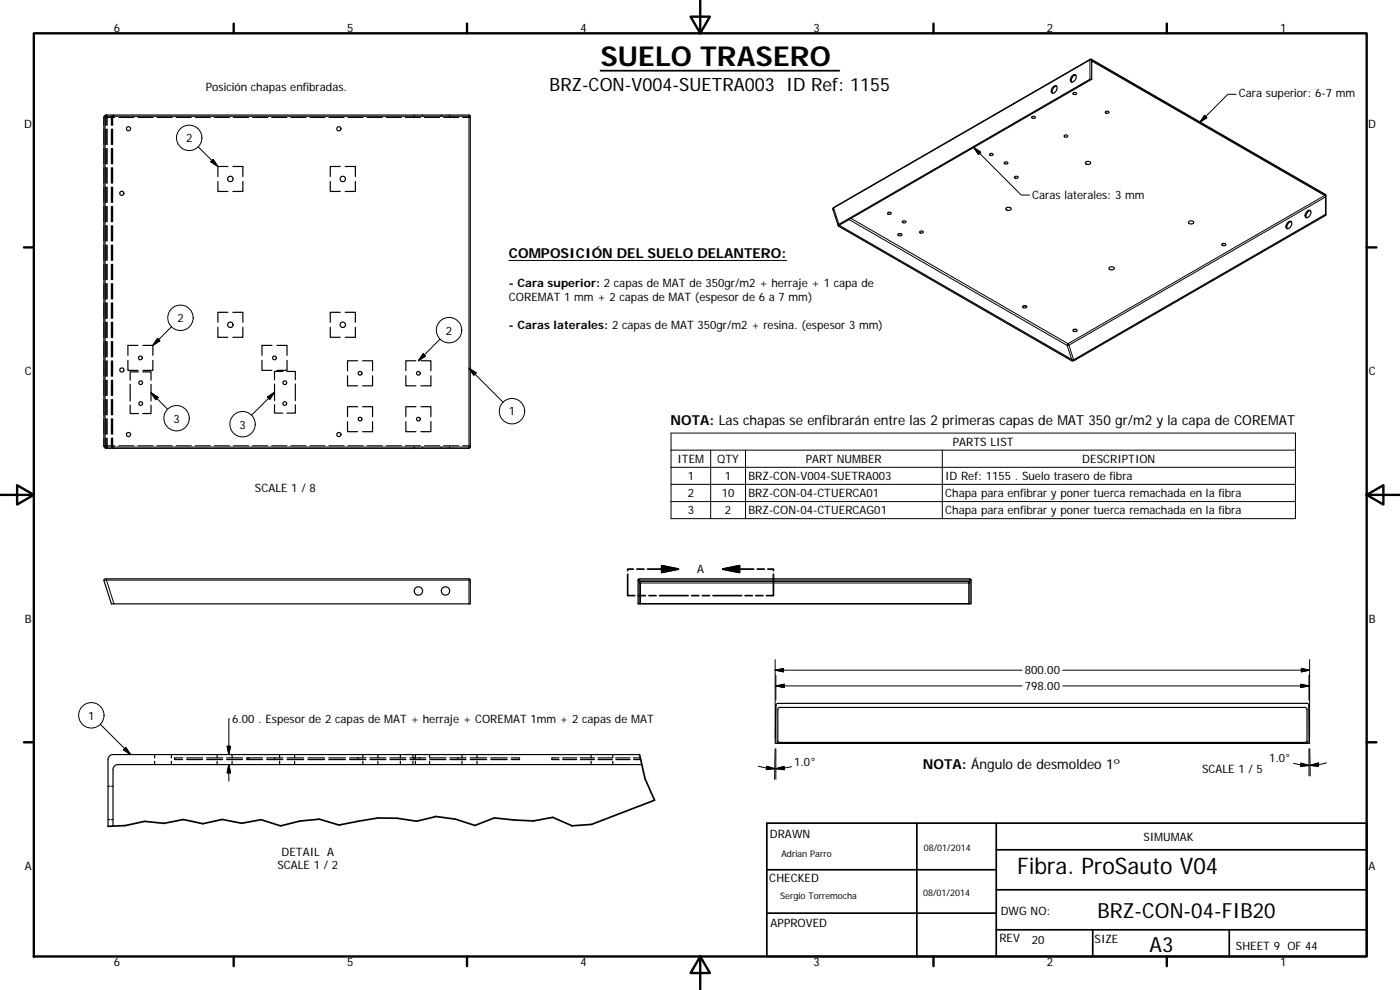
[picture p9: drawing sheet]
<svg xmlns="http://www.w3.org/2000/svg" width="420mm" height="297mm" viewBox="0 0 420 297" stroke-linecap="round" stroke-linejoin="round" font-family="sans-serif">
<g fill="none" stroke="#000" stroke-width=".36">
<path d="M31.4 34.7l.4-.2h109.1l.2 .4v99.2l-.2 .4-109.4-.1-.3-.5v-98.8zM31.8 38.7v4.7M31.9 35.1l-.1 2.5M32.2 34.9h-.2M33.4 38.7v4.7M33.5 35.1l-.1 2.5M33.7 34.7l-.2 .3M33.8 38.7v4.7M33.8 35.1v2.5M34.2 34.9h-.2M34.2 34.5l-.3 .1M124.3 34.5v.1"/>
<path d="M124.3 34.8v.1M126.8 34.5v.1M126.8 34.8v.1M132.4 34.5v.1M132.4 34.8v.1M134.9 34.5v.1M134.9 34.8v.1M309.7 35.1a.57 .57 0 0 1 .6-.2 .57 .57 0 0 1 .4 .4 .55 .55 0 0 1-.6 .3 .55 .55 0 0 1-.4-.5zM315.9 26.2a.67 .67 0 0 1 .7-.5 .67 .67 0 0 1 .6 .5 1.42 1.42 0 0 1-1.5 1.7 1.49 1.49 0 0 1 .2-1.7zM317.1 25.9a1.56 1.56 0 0 0-1.2 2.1M321.7 22.9a.73 .73 0 0 1 1.1-.4 .73 .73 0 0 1 .1 1.1 1.03 1.03 0 0 1-1.6 .8v-.9zM322 27.9a.56 .56 0 0 1 .7-.2 .56 .56 0 0 1 .4 .5l-.2 .1a.56 .56 0 0 1-.9-.4z"/>
<path d="M322.9 22.5a1.59 1.59 0 0 0-1.3 2.2M327.6 23.8v-5.2l.2-.2 69.9 40.3 .1 5.6M331.8 33.5a.48 .48 0 0 1 .6-.2 .48 .48 0 0 1 .3 .6l-.2 .1a.46 .46 0 0 1-.5 0 .46 .46 0 0 1-.2-.5zM31.8 44.5v4.7M31.8 50.3v4.7M31.8 56.1v4.6M33.4 44.5v4.7M33.4 50.3v4.7M33.4 56.1v4.6M33.8 44.5v4.7M33.8 50.3v4.7M33.8 56.1v4.6"/>
<path d="M65.4 54.5v2.9h3M68.4 50h-3v3M69.9 50h3v3M72.9 54.5v2.9h-3M99.1 54.5v2.9h3M102.1 50h-3v3M103.6 50h3v3M106.6 54.5v2.9h-3M297 46.2a.48 .48 0 0 1 .6-.2 .48 .48 0 0 1 .3 .6 .53 .53 0 0 1-.6 .1 .53 .53 0 0 1-.3-.5zM301.4 48.7a.49 .49 0 0 1 .7-.2 .49 .49 0 0 1 .2 .6 .53 .53 0 0 1-.5 .1 .53 .53 0 0 1-.4-.5zM304.5 53h.1a.53 .53 0 0 1 .6-.1 .53 .53 0 0 1 .3 .4 .54 .54 0 0 1-.6 .3 .54 .54 0 0 1-.4-.6zM319.4 40.7a.55 .55 0 0 1 .6-.2 .55 .55 0 0 1 .4 .5 .55 .55 0 0 1-.6 .2 .55 .55 0 0 1-.4-.5z"/>
<path d="M325.8 48.6a.81 .81 0 0 1 .9-.2 .81 .81 0 0 1 .6 .7 .76 .76 0 0 1-.9 .3 .76 .76 0 0 1-.6-.8zM31.8 61.9v4.6M31.8 67.7v4.6M31.8 73.5v4.6M31.8 79.3v4.6M33.4 61.9v4.6M33.4 67.7v4.6M33.4 73.5v4.6M33.4 79.3v4.6M33.8 61.9v4.6M33.8 67.7v4.6M33.8 73.5v4.6"/>
<path d="M33.8 79.3v4.6M251.6 67.7l70.1 40.5M251.7 67.4l75.4-43.6h.5l-76 43.9zM251.9 67.5l69.9 40.5 .4-.2-.5 .4M266.4 63.9a.48 .48 0 0 1 .7-.3 .48 .48 0 0 1 .2 .6 .53 .53 0 0 1-.5 .1 .53 .53 0 0 1-.4-.4zM269.6 70.2l.1-.1a.53 .53 0 0 1 .6-.1 .53 .53 0 0 1 .3 .6l-.1 .1a.52 .52 0 0 1-.7 .1 .52 .52 0 0 1-.2-.6zM269.7 70.1h.7M270.9 66.4l.1-.1a.46 .46 0 0 1 .6-.1 .46 .46 0 0 1 .1 .6 .52 .52 0 0 1-.5 .1 .52 .52 0 0 1-.3-.5zM276 69.5l.2-.1a.56 .56 0 0 1 .9 .4 .56 .56 0 0 1-.7 .2 .56 .56 0 0 1-.4-.5zM302 62.4a.94 .94 0 0 1 1.5 .3 .85 .85 0 0 1-.9 .4 .85 .85 0 0 1-.7-.6zM356.8 66.5a.81 .81 0 0 1 .9-.2 .81 .81 0 0 1 .5 .7 .75 .75 0 0 1-.9 .3 .75 .75 0 0 1-.5-.8zM366.7 73.2h.1a.51 .51 0 0 1 .7-.2 .51 .51 0 0 1 .2 .7 .62 .62 0 0 1-1-.5z"/>
<path d="M367 73.1h.6M386.4 66.8a.71 .71 0 0 1 1.1-.3 .71 .71 0 0 1 .1 1.1 .99 .99 0 0 1-1.6 .8v-.9zM387.6 66.5a1.56 1.56 0 0 0-1.3 2.1M392.1 63.5a.73 .73 0 0 1 1.1-.4 .73 .73 0 0 1 .1 1.2 1.03 1.03 0 0 1-1.6 .8v-.9zM393.3 63.2a1.59 1.59 0 0 0-1.2 2.1M397.8 64.3v.3l-75.3 43.5-.8 .1M397.8 64.3l-76.1 43.9M397.9 64.5v-6l-.2-.2-70.4-40.5-77 44.4-.4 .6 1.7 4.9M31.8 85.1v4.6M31.8 90.9v4.6M31.8 96.7v4.6M33.4 85.1v4.6"/>
<path d="M33.4 90.9v4.6M33.4 96.7v4.6M33.8 85.1v4.6M33.8 90.9v4.6M33.8 96.7v4.6M65.4 98.2v3h3M68.4 93.7h-3v3M69.9 93.7h3v3M72.9 98.2v3h-3M99.1 98.2v3h3M102.1 93.7h-3v3M103.6 93.7h3v3"/>
<path d="M106.6 98.2v3h-3M306.9 91.9l.2-.1a.51 .51 0 0 1 .7-.2 .51 .51 0 0 1 .1 .7 .62 .62 0 0 1-1-.4zM307.2 91.7h.7M322.1 99a.6 .6 0 0 1 .6-.2 .6 .6 0 0 1 .5 .5l-.1 .1a.62 .62 0 0 1-1-.4zM322.3 98.8h.7M332.9 80.3a.81 .81 0 0 1 .9-.3 .81 .81 0 0 1 .5 .7 .88 .88 0 0 1-1.5-.3zM31.8 102.5v4.6M31.8 108.3v4.6M31.8 114.1v4.6M31.8 119.9v4.6M33.4 102.5v4.6M33.4 108.3v4.6"/>
<path d="M33.4 114.1v4.6M33.4 119.9v4.6M33.8 102.5v4.6M33.8 108.3v4.6M33.8 114.1v4.6M33.8 119.9v4.6M38.4 108.1v3h3M39.1 115.3v5M41.4 103.6h-3v3M41.6 111.6h-2.5v2.5M42.8 111.6h2.5v2.5M42.9 103.6h3v3"/>
<path d="M45.3 115.3v5M45.9 108.1v3h-3M78.6 108.1v3h3M81.6 103.6h-3v3M82.4 115.2v5M83.1 103.6h3v3M84.9 111.4h-2.5v2.5M86.1 111.4h2.5v2.5M86.1 108.1v3h-3M88.6 115.2v5M104.3 112.8v3h3M107.3 108.2h-3v3.1"/>
<path d="M108.8 108.2h3v3.1M111.8 112.8v3h-3M121.8 112.8v3h3M124.8 108.2h-3v3.1M126.3 108.2h3v3.1M129.3 112.8v3h-3M321.7 108.2h.1M31.8 131.4l.1 2.5M31.8 125.6v4.7M32 134.1h.2M33.4 131.4l.1 2.5M33.4 125.6v4.7"/>
<path d="M33.5 134l.2 .3M33.8 131.4v2.5M33.8 125.6v4.7M33.9 134.5h.3M34 134.1h.2M39.1 121.6v2.5h2.5M45.3 121.6v2.5h-2.5M82.4 121.5v2.5h2.5M88.6 121.5v2.5h-2.5M104.3 126.5v3h3M107.3 122h-3v3M108.8 122h3v3"/>
<path d="M111.8 126.5v3h-3M121.8 126.5v3h3M124.3 134.1v.2M124.3 134.4v.1M124.8 122h-3v3M126.3 122h3v3M126.8 134.1v.2M126.8 134.4v.1M129.3 126.5v3h-3M132.4 134.1v.2M132.4 134.4v.1M134.9 134.1v.2"/>
<path d="M134.9 134.4v.1M31.3 173.8l109.4-.1 .4 .4v7.1h-107.7l-2.2-7zM191.8 181.2h-.3v-7.1l.3-.4h99.3l.4 .4v7.1h-.4M191.8 181.2v-6.4l.4-.4h98.5l.4 .4v6.4M191.8 181.2h99.3M291.1 181h-99.3M233.1 211.2l159.1-.2 .5 .3 .1 .3v11.5h-.6v-10.2l-.2-.5-.4-.1h-157.6l-.5 .2-.1 .4v10.2h-.6v-11.5zM32.4 235.9h.5M33.4 235.9h.5M46.4 226.4v1M46.4 228.4v1M51.4 226.4v1"/>
<path d="M51.4 228.4v1M52.4 227.7v.2h2.4M54.8 227.4h-2.4v.2M56 227.4h4.8M56 227.9h4.8M62 227.4h4.8M62 227.9h4.8M65.2 226.4v1M65.2 228.4v1M68 227.4h4.8M68 227.9h4.8M69.6 226.4v1"/>
<path d="M69.6 228.4v1M74 227.4h4.8M74 227.9h4.8M74.2 227.4v.2M74.2 227.7v.2M74.6 227.4v.2M74.6 227.7v.2M80 227.4h2.4v.2M80 227.9h4.9M82.4 227.7v.2M82.4 227.4h2.5M83.9 226.4v1"/>
<path d="M83.9 228.4v1M86.2 227.9h5M86.2 227.4h5M88.4 226.4v1M88.4 228.4v1M92.4 227.9h5M92.4 227.4h5M98.7 227.9h5M98.7 227.4h5M104.9 227.9h4.9M104.9 227.4h4.9M107.4 227.4v.2"/>
<path d="M107.4 227.7v.2M108.9 226.4v1M108.9 228.4v1M111 227.9h4.8M111 227.4h4.8M113.4 226.4v1M113.4 228.4v1M117 227.9h4.8M117 227.4h4.8M120.2 226.4v1M120.2 228.4v1M123 227.9h4.8"/>
<path d="M123 227.4h4.8M123.9 226.4v1M123.9 228.4v1M124.2 227.4v.2M124.2 227.7v.2M124.6 227.4v.2M124.6 227.7v.2M124.7 226.4v1M124.7 228.4v1M125.9 227.4v.2M125.9 227.7v.2M128.9 226.4v1"/>
<path d="M128.9 228.4v1M129 227.9h4.8M129 227.4h4.8M135 227.9h4.9M135 227.4h2.4v.2M137.4 227.4h2.5M137.4 227.7v.2M138.7 226.4v1M138.7 228.4v1M141.1 227.9h4.9M141.1 227.4h4.9M143.2 226.4v1"/>
<path d="M143.2 228.4v1M147.3 227.9h4.9M147.3 227.4h4.9M153.4 227.4h2.5v.2M155.9 227.7v.2h-2.5M165.6 227.7v.2h2.2M167.8 227.4h-2.2v.2M168.9 227.9h4.2M168.9 227.4h4.2M174.1 227.4h4.3M174.2 227.9h4.2M177.4 226.4v1"/>
<path d="M177.4 228.4v1M179.4 227.4h4.3M179.5 227.9h4.3M183.9 226.4v1M183.9 228.4v1M184.8 227.4h4.2M184.8 227.9h4.3M190.1 227.4h2.1M190.2 227.9h2.1M191.9 226.4h-158a1.48 1.48 0 0 0-1.5 1.5v20M192.6 229.4h-157.2a1.45 1.45 0 0 0-1.5 1.5v17M233.4 223h158.8"/>
<path d="M233.4 222.4l.6 .4h157.8l.4-.4M32.4 245.9h.5M33.4 245.9h.5"/>
<circle cx="38.6" cy="38.7" r=".63"/>
<circle cx="101.7" cy="38.7" r=".64"/>
<circle cx="36.6" cy="58" r=".63"/>
<circle cx="69.1" cy="53.7" r=".81"/>
<circle cx="102.9" cy="53.7" r=".81"/>
<circle cx="69.1" cy="97.4" r=".81"/>
<circle cx="102.9" cy="97.4" r=".81"/>
<circle cx="36.6" cy="111" r=".63"/>
<circle cx="42.1" cy="107.4" r=".56"/>
<circle cx="42.2" cy="114.8" r=".56"/>
<circle cx="82.4" cy="107.4" r=".56"/>
<circle cx="85.5" cy="114.8" r=".56"/>
<circle cx="108.1" cy="112" r=".56"/>
<circle cx="125.6" cy="112" r=".56"/>
<circle cx="38.6" cy="130.4" r=".63"/>
<circle cx="42.2" cy="121.1" r=".56"/>
<circle cx="85.5" cy="121.1" r=".56"/>
<circle cx="101.7" cy="130.4" r=".64"/>
<circle cx="108.1" cy="125.7" r=".56"/>
<circle cx="125.6" cy="125.7" r=".56"/>
<circle cx="125.6" cy="177.3" r="1.25"/>
<circle cx="133.7" cy="177.3" r="1.25"/>
</g>
<g fill="none" stroke="#000" stroke-width=".3">
<path d="M327.2 17.8l-77 44.6-.2 .5M327.6 17.8l70.2 40.7-.1-.2M327.9 18.4l-.3 .2v-.6h-.5v5.8M31.2 35.3v2.3M31.2 38.7v4.7M31.2 35.3h.3M31.3 34.9l-.1 .4M31.5 35.3v98.5M31.5 35.3h.2M31.6 34.6l.4-.1v.4M31.7 35.3h.1M31.8 35.3v2.3"/>
<path d="M31.8 38.7v4.7M31.8 35.3h.1M31.9 35.1l-.1 .2M32 34.9l-.5 .4M32 34.9l.2 .1M32.2 38.7v4.7M32.2 35.1l-.1 .2M34.5 35.3h-2.3v2.3M35.6 35.3h4.6M41.4 35.3h4.6M47.1 35.3h4.6M52.8 35.3h4.6"/>
<path d="M58.6 35.3h4.6M64.3 35.3h4.6M70 35.3h4.6M75.8 35.3h4.6M81.5 35.3h4.6M87.2 35.3h4.6M93 35.3h4.5M98.7 35.3h4.6M104.4 35.3h4.6M110.2 35.3h4.6M115.9 35.3h4.6M121.6 35.3h4.6"/>
<path d="M127.4 35.3h4.6M133.1 35.3h4.6M138.8 35.3h2.3M140.7 34.5v.4h-108.7M141.1 34.9h-.4v99.6M361.5 34.6l.7 .7-2.1 1.4zM371 28.3h-2.5l-8.4 8.4M31.2 44.5v4.7M31.2 50.3v4.7M31.2 56.1v4.6M31.8 44.5v4.7M31.8 50.3v4.7"/>
<path d="M31.8 56.1v4.6M32.2 44.5v4.7M32.2 50.3v4.7M32.2 56.1v4.6M59.5 44l5.9 6M63.3 48.5l.7-.7 1.4 2.2zM292.2 44.2l14.3 14.3h2.5M292.2 44.2l2.1 1.5-.6 .7zM397.6 58.7l-77.1 44.4-65.1-37.6M397.9 58.7l-.1-.2v.6l-77 44.5 1.4 4.2M31.2 61.9v4.6M31.2 67.7v4.6"/>
<path d="M31.2 73.5v4.6M31.2 79.3v4.6M31.8 61.9v4.6M31.8 67.7v4.6M31.8 73.5v4.6M31.8 79.3v4.6M32.2 61.9v4.6M32.2 67.7v4.6M32.2 73.5v4.6M32.2 79.3v4.6M152.7 78.1h83.4M250.3 62.2l1.5 5.1"/>
<path d="M251.9 67.5l.1 .2M254.8 65.8l65.5 37.9M31.2 85.1v4.6M31.2 90.9v4.6M31.2 96.7v4.6M31.8 85.1v4.6M31.8 90.9v4.6M31.8 96.7v4.6M32.2 85.1v4.6M32.2 90.9v4.6M32.2 96.7v4.6M51.5 98l-5.6 5.6"/>
<path d="M31.2 102.5v4.6M31.2 108.3v4.6M31.2 114.1v4.6M31.2 119.9v4.6M31.8 102.5v4.6M31.8 108.3v4.6M31.8 114.1v4.6M31.8 119.9v4.6M32.2 102.5v4.6M32.2 108.3v4.6M32.2 114.1v4.6M32.2 119.9v4.6"/>
<path d="M45.3 117.8l5 5M45.3 117.8l2.2 1.5-.8 .6zM47.3 101.5l.7 .7-2.1 1.4zM80.3 119.1l2.1-1.4-1.4 2.1zM82.4 117.7l-6.9 6.9M127 106.2l.7 .6-2.1 1.4zM132.1 101.7l-6.5 6.5M140.7 110.5l10.3 10.2M140.7 110.5l2.2 1.4-.7 .7zM320.3 103.7l1.4 4.2M31.2 133.8l.1 .3M31.2 125.6v4.7"/>
<path d="M31.2 131.4v2.4M31.2 133.8h.3M31.5 133.8l.5 .3M31.5 133.8h.2M31.8 131.4l-.1 2.4M31.8 125.6v4.7M31.9 133.8v.1M32 134.1h109.1M32 134.1v.4l-.4-.1M32.1 133.8l.1 .1M32.2 131.4v2.4h2.3M32.2 125.6v4.7"/>
<path d="M32.2 134l-.2 .1M35.6 133.8h4.6M41.4 133.8h4.6M47.1 133.8h4.6M52.8 133.8h4.6M58.6 133.8h4.6M64.3 133.8h4.6M70 133.8h4.6M75.8 133.8h4.6M81.5 133.8h4.6M87.2 133.8h4.6M93 133.8h4.5"/>
<path d="M98.7 133.8h4.6M104.4 133.8h4.6M110.2 133.8h4.6M115.9 133.8h4.6M121.6 133.8h4.6M127.4 133.8h4.6M133.1 133.8h4.6M138.8 133.8h2.3M201.4 129.9h187.4v25.7h-187.4zM201.4 135.1h187.4M213.3 135.1v20.5M223.7 135.1v20.5"/>
<path d="M282.8 135.1v20.5M201.4 140.2h187.4M201.4 145.3h187.4M201.4 150.5h187.4M32 173.7l2.2 7.5M140.7 173.7v.4l-109.5 .1M141.1 174.1h-.4v7.1M191.5 174.1h.3l.1 .7a.27 .27 0 0 0 .3 0 .27 .27 0 0 0 0-.4M191.8 173.7v.4h99.3v-.4M290.7 174.4v.5M290.7 174.9h-98.5v6.2M290.7 174.9v6.2"/>
<path d="M291.5 174.1h-.4v.7l-.4 .1M232.6 197.9v23.6M393 197.9v23.6M30.1 217.3l9.1 9.1M68.8 215.7l-.1 10.7M232.6 201.1l2.6-.5v1zM232.6 201.1h74.2M232.8 202.6v7.5M232.8 205.8l2.5-.5v1zM232.8 205.8h74M232.8 211.6l-.2 11.5M318.9 201.1h74.1"/>
<path d="M318.9 205.8h73.9M390.3 205.3l2.5 .5-2.5 .5zM390.6 200.6l2.4 .5-2.4 .5zM392.8 211.6l.2 11.5M392.8 202.6v7.5M37.8 224.3l1.4 2.1-2.1-1.4zM68.2 223.9h1l-.5 2.5zM68.7 229.4v5M68.7 229.4l.5 2.5h-1zM227.6 229.9a19 19 0 0 0 9.9 .1M230.1 229.9l2.4 .7-2.5 .3zM232.6 224.7l-.1 9.1"/>
<path d="M232.8 224.7v9.1M232.8 230.6l2.5-.6 .1 .9zM390.4 229l2.4 .7-2.5 .3zM392.8 224.7v8.1M393.1 224.7l.1 8.1M393.2 229.6l2.4-.7 .1 1zM398.1 228.9a18.2 18.2 0 0 1-9.9 .1"/>
<circle cx="56.8" cy="41.4" r="3.8"/>
<circle cx="54.2" cy="95.3" r="3.8"/>
<circle cx="134.8" cy="99.1" r="3.8"/>
<circle cx="320.5" cy="103.4" r=".32"/>
<circle cx="53" cy="125.5" r="3.8"/>
<circle cx="72.8" cy="127.3" r="3.8"/>
<circle cx="153.7" cy="123.4" r="3.8"/>
<circle cx="27.4" cy="214.6" r="3.8"/>
</g>
<g fill="none" stroke="#000" stroke-width=".51">
<path d="M188.4 172.3v6.4h2.1M190.1 170.8h-1.7v.4M191.1 170.8h2.2M191.5 178.7h2.2M194.8 178.7h2.1M198 178.7h8.5M198.6 169.7l5 1.1-5 .9zM203.6 170.8h-9.3M207.6 178.7h2.1M210.8 178.7h2.1M214 178.7h8.6M216.9 170.8l5-1.1v2z"/>
<path d="M216.9 170.8h9.3M223.6 178.7h2.2M226.8 178.7h2.1M227.3 170.8h2.1M230.5 170.8h1.6v.4M232.1 172.3v6.4h-2.1M191.9 226.4l1.7 7.3 2.8 6.4-18.9 7.3-5.8 .4-5.8-2.6-5.9 1.1-5.8-.3-5.8-.6-5.9 2.3-5.8-1.9-5.8-.8-5.9 1.4-5.8-.9-5.8-.1-11.7 2.1-5.8-1.7-5.8 .5-5.9 1.5-5.8-1.9-5.9 1.1-5.8-1.1-5.8 1.2-5.9-1.2-5.8 1.1-5.8-.6-5.9 1.3-5.1 .2M230.1 247h180.1v40h-180.1zM275.2 247v40M299 255h111.2M299 247v40M230.1 274h68.9"/>
<path d="M230.1 261h68.9M299 279h111.2M299 267h111.2M327.9 279v8M368.9 279v8"/>
</g>
<g fill="none" stroke="#000" stroke-width=".71">
<path d="M10.1 10h400.1v277h-400.1zM70.1 7.1v2.9M140.2 7.1v2.9M207.3 5h5.8l-2.9 5zM210.2 0v10M280.2 7.1v2.9M350.2 7.1v2.9M7.2 74.2h2.9M410.2 74.2h2.9M.2 148.5h9.9M5.1 145.6l5 2.9-5 2.9zM410.2 148.5l5-2.9v5.8z"/>
<path d="M410.2 148.5h9.9M7.2 222.7h2.9M410.2 222.7h2.9M70.1 287v2.9M140.2 287v2.9M210.2 287l2.9 5h-5.8zM210.2 287v10M280.2 287v2.9M350.2 287v2.9"/>
</g>
<path d="M198.6 169.7l5 1.1-5 .9zM216.9 170.8l5-1.1v2z" fill="#000" stroke="#000" stroke-width=".51"/>
<path d="M180.2 21.2h71.7" fill="none" stroke="#000" stroke-width=".53"/>
<g fill="#000" stroke="#000" stroke-width=".3">
<path d="M361.5 34.6l.7 .7-2.1 1.4zM63.3 48.5l.7-.7 1.4 2.2zM292.2 44.2l2.1 1.5-.6 .7zM47.3 101.5l.7 .7-2.1 1.4zM45.3 117.8l2.2 1.5-.8 .6zM80.3 119.1l2.1-1.4-1.4 2.1zM127 106.2l.7 .6-2.1 1.4zM140.7 110.5l2.2 1.4-.7 .7zM232.6 201.1l2.6-.5v1zM232.8 205.8l2.5-.5v1zM390.3 205.3l2.5 .5-2.5 .5zM390.6 200.6l2.4 .5-2.4 .5z"/>
<path d="M37.8 224.3l1.4 2.1-2.1-1.4zM68.2 223.9h1l-.5 2.5zM68.7 229.4l.5 2.5h-1zM230.1 229.9l2.4 .7-2.5 .3zM232.8 230.6l2.5-.6 .1 .9zM390.4 229l2.4 .7-2.5 .3zM393.2 229.6l2.4-.7 .1 1z"/>
</g>
<text font-size="8.2" x="180.2" y="19.9">SUELO TRASERO</text>
<text font-size="6.9" x="305.3" y="262.2">Fibra. ProSauto V04</text>
<g font-size="6.3">
<text x="329.4" y="275.4">BRZ-CON-04-FIB20</text>
<text x="345" y="285.6">A3</text>
</g>
<text font-size="5.5" x="165" y="27.2">BRZ-CON-V004-SUETRA003 ID Ref: 1155</text>
<g font-size="4.1">
<text x="152.7" y="77.5">COMPOSICIÓN DEL SUELO DELANTERO:</text>
<text x="201.2" y="127.5">NOTA: Las chapas se enfibrarán entre las 2 primeras capas de MAT 350 gr/m2 y la capa de COREMAT</text>
<text x="277" y="230.8">NOTA: Ángulo de desmoldeo 1º</text>
</g>
<g font-size="3.5">
<text x="34.2" y="9.6">6</text>
<text x="104.2" y="9.6">5</text>
<text x="174.2" y="9.6">4</text>
<text x="244.2" y="9.6">3</text>
<text x="314.2" y="9.6">2</text>
<text x="384.2" y="9.6">1</text>
<text x="61.8" y="27.5">Posición chapas enfibradas.</text>
<text x="371.8" y="29.3">Cara superior: 6-7 mm</text>
<text x="7.3" y="38.4">D</text>
<text x="410.6" y="38.4">D</text>
<text x="55.8" y="42.7">2</text>
<text x="309.8" y="59.8">Caras laterales: 3 mm</text>
<text x="152.7" y="86">- Cara superior: 2 capas de MAT de 350gr/m2 + herraje + 1 capa de</text>
<text x="152.7" y="90.2">COREMAT 1 mm + 2 capas de MAT (espesor de 6 a 7 mm)</text>
<text x="53.2" y="96.7">2</text>
<text x="133.8" y="100.4">2</text>
<text x="152.7" y="98.6">- Caras laterales: 2 capas de MAT 350gr/m2 + resina. (espesor 3 mm)</text>
<text x="7.4" y="112.6">C</text>
<text x="410.8" y="112.6">C</text>
<text x="152.7" y="124.7">1</text>
<text x="52.1" y="126.8">3</text>
<text x="71.9" y="128.6">3</text>
<text x="285.9" y="133.8">PARTS LIST</text>
<text x="203.3" y="138.9">ITEM</text>
<text x="215.2" y="139">QTY</text>
<text x="241.9" y="138.9">PART NUMBER</text>
<text x="324.8" y="139">DESCRIPTION</text>
<text x="76.5" y="147.5">SCALE 1 / 8</text>
<text x="206.4" y="144.1">1</text>
<text x="206.4" y="149.2">2</text>
<text x="216.6" y="149.2">10</text>
<text x="217.5" y="144.1">1</text>
<text x="224.6" y="144.1">BRZ-CON-V004-SUETRA003</text>
<text x="224.6" y="149.2">BRZ-CON-04-CTUERCA01</text>
<text x="283.7" y="144.1">ID Ref: 1155 . Suelo trasero de fibra</text>
<text x="283.7" y="149.2">Chapa para enfibrar y poner tuerca remachada en la fibra</text>
<text x="206.4" y="154.3">3</text>
<text x="217.5" y="154.3">2</text>
<text x="224.6" y="154.3">BRZ-CON-04-CTUERCAG01</text>
<text x="283.7" y="154.4">Chapa para enfibrar y poner tuerca remachada en la fibra</text>
<text x="209.2" y="172">A</text>
<text x="7.4" y="186.9">B</text>
<text x="410.8" y="186.9">B</text>
<text x="307.5" y="202.4">800.00</text>
<text x="307.5" y="207.1">798.00</text>
<text x="26.5" y="215.9">1</text>
<text x="69.6" y="217">6.00 . Espesor de 2 capas de MAT + herraje + COREMAT 1mm + 2 capas de MAT</text>
<text x="238.3" y="229.7">1.0°</text>
<text x="360.8" y="231.9">SCALE 1 / 5</text>
<text x="380.9" y="228.7">1.0°</text>
<text x="231.1" y="251.4">DRAWN</text>
<text x="84.5" y="256.7">DETAIL A</text>
<text x="343.2" y="252.3">SIMUMAK</text>
<text x="7.4" y="261.1">A</text>
<text x="83.2" y="260.9">SCALE 1 / 2</text>
<text x="410.8" y="261.1">A</text>
<text x="230.9" y="264.6">CHECKED</text>
<text x="300.3" y="274.5">DWG NO:</text>
<text x="231.3" y="278.2">APPROVED</text>
<text x="299.9" y="282.6">REV</text>
<text x="309.7" y="283.3">20</text>
<text x="328.5" y="283">SIZE</text>
<text x="370.9" y="285.1">SHEET 9 OF 44</text>
<text x="34.2" y="289.9">6</text>
<text x="104.2" y="289.9">5</text>
<text x="174.2" y="289.9">4</text>
<text x="244.2" y="289.9">3</text>
<text x="314.2" y="289.9">2</text>
<text x="384.2" y="289.9">1</text>
</g>
<g font-size="2.7">
<text x="234.5" y="257.1">Adrian Parro</text>
<text x="277.3" y="255.2">08/01/2014</text>
<text x="234.2" y="269.7">Sergio Torremocha</text>
<text x="277" y="268.7">08/01/2014</text>
</g>
</svg>
